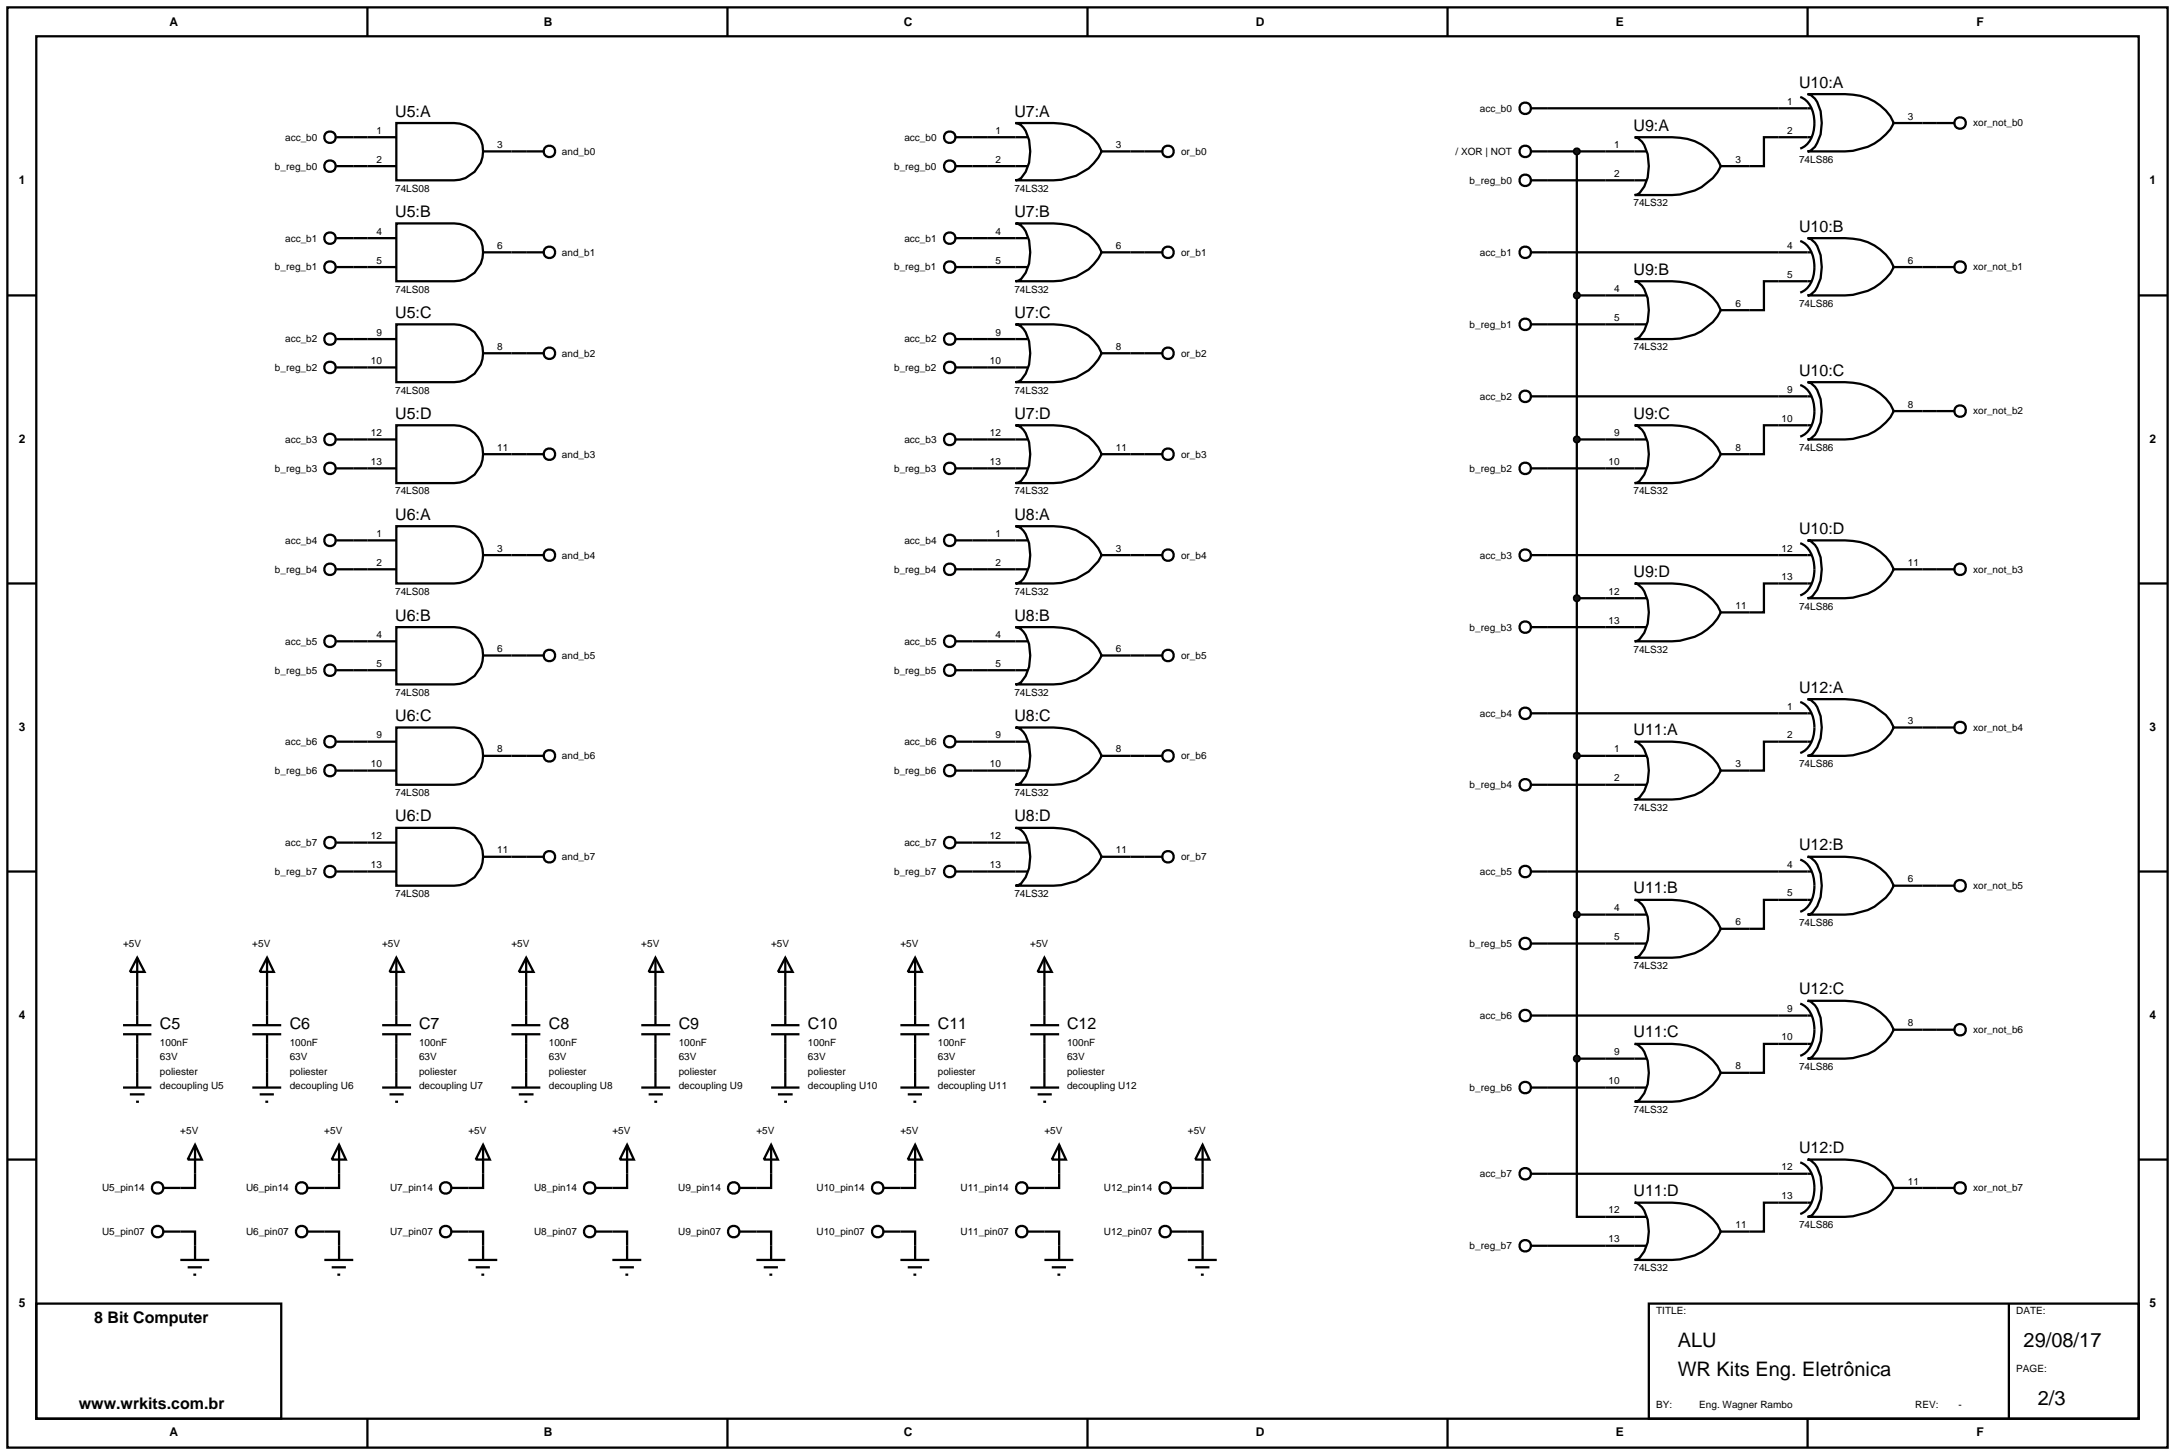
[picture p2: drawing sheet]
<svg xmlns="http://www.w3.org/2000/svg" width="384mm" height="257mm" viewBox="0 0 384 257" stroke-linecap="round" stroke-linejoin="round" font-family="sans-serif">
<g fill="none" stroke="#000" stroke-width=".4">
<path d="M1.3 1.3h381v254h-381zM6.4 6.4h370.8v243.8h-370.8zM64.8 1.3v5.1M128.3 1.3v5.1M191.8 1.3v5.1M255.3 1.3v5.1M270 19.1h49.5M317.5 17.1a4.6 4.6 0 0 1 2.5 4.6 4.4 4.4 0 0 1-2.5 4.5M318.8 16.6h6.6a8.9 8.9 0 0 1 8.6 5.1 9.5 9.5 0 0 1-8.6 5h-6.6l.5-.1a5.7 5.7 0 0 0 2-4.9l-.2-2.1-.6-1.6-.4-.6-.8-.7zM318.8 1.3v5.1M59.3 24.2h10.6M59.3 29.3h10.6"/>
<path d="M69.9 21.7h10.2a5.1 5.1 0 0 1 5.1 5.1 5.1 5.1 0 0 1-5.1 5h-10.2zM69.9 39.4h10.2a5.1 5.1 0 0 1 5.1 5.1 5.1 5.1 0 0 1-5.1 5.1h-10.2zM85.2 26.7h10.6M168.5 24.2h12.7M168.5 29.3h12.7M179.1 21.7h6.7a8.9 8.9 0 0 1 8.5 5 8.9 8.9 0 0 1-8.5 5.1h-6.7l.5-.1 .5-.3a7.8 7.8 0 0 0 .4-8.9l-.9-.7zM179.1 39.4h6.7a8.8 8.8 0 0 1 8.5 5.1 8.9 8.9 0 0 1-8.5 5.1h-6.7l.5-.1 .5-.3a7.5 7.5 0 0 0 1.4-6.8 3.3 3.3 0 0 0-2.4-3zM194.3 26.7h10.7M270 26.7h20.3M270 31.8h20.3M278.1 26.7v160M288.3 24.2h6.6a8.9 8.9 0 0 1 8.6 5.1 9.3 9.3 0 0 1-8.6 5.1h-6.6l.5-.1a5.7 5.7 0 0 0 2-5l-.2-2.1-.6-1.6-.4-.6-.8-.7z"/>
<path d="M319.5 24.2h-8.4v5.1h-7.6M334 21.7h7.6M1.3 52.1h5.1M59.3 59.8h10.6M59.3 42h10.6M59.3 47.1h10.6M69.9 57.2h10.2a5.1 5.1 0 0 1 5.1 5.1 5.1 5.1 0 0 1-5.1 5.1h-10.2zM85.2 44.5h10.6M168.5 59.8h12.7M168.5 42h12.7M168.5 47.1h12.7M179.1 57.2h6.7a8.8 8.8 0 0 1 8.5 5.1 8.9 8.9 0 0 1-8.5 5.1h-6.7l.5-.1 .5-.3a7.5 7.5 0 0 0 1.4-6.8 3.3 3.3 0 0 0-2.4-3z"/>
<path d="M194.3 44.5h10.7M270 44.5h49.5M270 57.2h20.3M278.1 52.1h12.2M288.3 49.6h6.6a8.9 8.9 0 0 1 8.6 5.1 9.3 9.3 0 0 1-8.6 5.1h-6.6l.5-.1a5.7 5.7 0 0 0 2-5l-.2-2.1-.6-1.6-.4-.6-.8-.7zM317.5 42.5a4.6 4.6 0 0 1 2.5 4.6 4.4 4.4 0 0 1-2.5 4.5M318.8 42h6.6a8.9 8.9 0 0 1 8.6 5.1 9.5 9.5 0 0 1-8.6 5h-6.6l.5-.1a5.7 5.7 0 0 0 2-4.9l-.2-2.1-.6-1.6-.4-.6-.8-.7zM319.5 49.6h-8.4v5.1h-7.6M334 47.1h7.6M377.2 52.1h5.1M59.3 77.5h10.6M59.3 64.8h10.6"/>
<path d="M69.9 75h10.2a5.1 5.1 0 0 1 5.1 5.1 5.1 5.1 0 0 1-5.1 5.1h-10.2zM85.2 62.3h10.6M168.5 77.5h12.7M168.5 64.8h12.7M179.1 75h6.7a8.8 8.8 0 0 1 8.5 5.1 9.3 9.3 0 0 1-8.5 5.1h-6.7l.5-.1 .5-.3a7.5 7.5 0 0 0 1.4-6.8 3.3 3.3 0 0 0-2.4-3zM194.3 62.3h10.7M270 69.9h43.7M278.1 77.5h5.1M313.7 75h-2.6v5.1h-2.5M339.1 72.5h2.5M59.3 95.3h10.6M59.3 82.6h10.6"/>
<path d="M69.9 92.8h10.2a5.1 5.1 0 0 1 5.1 5 5.1 5.1 0 0 1-5.1 5.1h-10.2zM85.2 80.1h10.6M85.2 97.9h10.6M168.5 95.3h12.7M168.5 82.6h12.7M179.1 92.8h6.7a8.8 8.8 0 0 1 8.5 5.1 9.1 9.1 0 0 1-8.5 5h-6.7a2.2 2.2 0 0 0 1.8-1.5 8.2 8.2 0 0 0-.4-7.8l-.9-.7zM194.3 80.1h10.7M194.3 97.9h10.7M270 97.9h43.7M270 82.6h13.2M1.3 102.9h5.1M59.3 113.1h10.6"/>
<path d="M59.3 118.2h10.6M59.3 100.4h10.6M69.9 110.6h10.2a5.1 5.1 0 0 1 5.1 5.1 5.1 5.1 0 0 1-5.1 5h-10.2zM85.2 115.6h10.6M168.5 113.1h12.7M168.5 118.2h12.7M168.5 100.4h12.7M179.1 110.6h6.7a8.9 8.9 0 0 1 8.5 5 8.9 8.9 0 0 1-8.5 5.1h-6.7l.5-.1 .5-.3a7.8 7.8 0 0 0 .4-8.9l-.9-.7zM194.3 115.6h10.7M270 110.6h13.2M278.1 105.5h5.1M313.7 102.9h-2.6v5.1h-2.5"/>
<path d="M339.1 100.4h2.5M377.2 102.9h5.1M59.3 130.8h10.6M59.3 135.9h10.6M69.9 128.3h10.2a5.1 5.1 0 0 1 5.1 5.1 5.1 5.1 0 0 1-5.1 5h-10.2zM85.2 133.3h10.6M168.5 130.8h12.7M168.5 135.9h12.7M179.1 128.3h6.7a8.9 8.9 0 0 1 8.5 5 8.9 8.9 0 0 1-8.5 5.1h-6.7l.5-.1 .5-.3a7.8 7.8 0 0 0 .4-8.9l-.9-.7zM194.3 133.3h10.7M270 138.4h13.2M270 125.8h43.7"/>
<path d="M278.1 133.3h5.1M313.7 130.8h-2.6v5.1h-2.5M339.1 128.3h2.5M1.3 153.7h5.1M59.3 153.7h10.6M59.3 148.6h10.6M69.9 146h10.2a5.1 5.1 0 0 1 5.1 5.1 5.1 5.1 0 0 1-5.1 5.1h-10.2zM85.2 151.1h10.6M168.5 153.7h12.7M168.5 148.6h12.7M179.1 146h6.7a8.8 8.8 0 0 1 8.5 5.1 8.9 8.9 0 0 1-8.5 5.1h-6.7l.5-.1 .5-.3a7.5 7.5 0 0 0 1.4-6.8 3.3 3.3 0 0 0-2.4-3zM194.3 151.1h10.7"/>
<path d="M270 153.7h43.7M313.7 158.7h-2.6v5.1h-2.5M339.1 156.2h2.5M377.2 153.7h5.1M24.2 174v2.5M47.1 174v2.5M69.9 174v2.5M92.8 174v2.5M115.6 174v2.5M138.5 174v2.5M161.4 174v2.5M184.2 174v2.5"/>
<path d="M270 166.4h13.2M270 179.1h43.7M278.1 161.3h5.1M24.2 186.7v2.5M47.1 186.7v2.5M69.9 186.7v2.5M92.8 186.7v2.5M115.6 186.7v2.5M138.5 186.7v2.5M161.4 186.7v2.5M184.2 186.7v2.5M270 191.8h13.2"/>
<path d="M278.1 186.7v27.9h5.1M278.1 186.7h5.1M313.7 184.1h-2.6v5.1h-2.5M339.1 181.6h2.5M1.3 204.5h5.1M31.8 217.2h2.6v2.5M34.4 207v2.5h-2.6M57.2 217.2h2.6v2.5M59.8 207v2.5h-2.6M82.6 217.2h2.6v2.5M85.2 207v2.5h-2.6M108 217.2h2.6v2.5"/>
<path d="M110.6 207v2.5h-2.6M133.4 217.2h2.6v2.5M136 207v2.5h-2.6M158.8 217.2h2.6v2.5M161.4 207v2.5h-2.6M184.2 217.2h2.6v2.5M186.8 207v2.5h-2.6M209.5 217.2h2.6v2.5M212.1 207v2.5h-2.6M270 219.7h13.2M270 207h43.7M313.7 212.1h-2.6v5.1h-2.5"/>
<path d="M339.1 209.5h2.5M377.2 204.5h5.1M6.4 229.9h43.2v20.3h-43.2zM290.8 229.9h86.4v20.3h-86.4zM354.3 229.9v20.3M64.8 250.2v5.1M128.3 250.2v5.1M191.8 250.2v5.1M255.3 250.2v5.1M318.8 250.2v5.1"/>
<circle cx="269" cy="19.1" r="1.01"/>
<circle cx="58.2" cy="24.2" r="1.01"/>
<circle cx="58.2" cy="29.3" r="1.01"/>
<circle cx="96.9" cy="26.7" r="1.01"/>
<circle cx="167.5" cy="29.3" r="1.01"/>
<circle cx="167.5" cy="24.2" r="1.01"/>
<circle cx="206" cy="26.7" r="1.01"/>
<circle cx="269" cy="26.7" r="1.01"/>
<circle cx="269" cy="31.8" r="1.01"/>
<circle cx="58.2" cy="47.1" r="1.01"/>
<circle cx="58.2" cy="59.8" r="1.01"/>
<circle cx="58.2" cy="42" r="1.01"/>
<circle cx="96.9" cy="44.5" r="1.01"/>
<circle cx="167.5" cy="42" r="1.01"/>
<circle cx="167.5" cy="59.8" r="1.01"/>
<circle cx="167.5" cy="47.1" r="1.01"/>
<circle cx="206" cy="44.5" r="1.01"/>
<circle cx="269" cy="44.5" r="1.01"/>
<circle cx="269" cy="57.2" r="1.01"/>
<circle cx="58.2" cy="77.5" r="1.01"/>
<circle cx="58.2" cy="64.8" r="1.01"/>
<circle cx="96.9" cy="62.3" r="1.01"/>
<circle cx="167.5" cy="64.8" r="1.01"/>
<circle cx="167.5" cy="77.5" r="1.01"/>
<circle cx="206" cy="62.3" r="1.01"/>
<circle cx="269" cy="69.9" r="1.01"/>
<circle cx="58.2" cy="95.3" r="1.01"/>
<circle cx="58.2" cy="82.6" r="1.01"/>
<circle cx="96.9" cy="97.9" r="1.01"/>
<circle cx="96.9" cy="80.1" r="1.01"/>
<circle cx="167.5" cy="95.3" r="1.01"/>
<circle cx="167.5" cy="82.6" r="1.01"/>
<circle cx="206" cy="97.9" r="1.01"/>
<circle cx="206" cy="80.1" r="1.01"/>
<circle cx="269" cy="97.9" r="1.01"/>
<circle cx="269" cy="82.6" r="1.01"/>
<circle cx="58.2" cy="100.4" r="1.01"/>
<circle cx="58.2" cy="113.1" r="1.01"/>
<circle cx="58.2" cy="118.2" r="1.01"/>
<circle cx="96.9" cy="115.6" r="1.01"/>
<circle cx="167.5" cy="118.2" r="1.01"/>
<circle cx="167.5" cy="100.4" r="1.01"/>
<circle cx="167.5" cy="113.1" r="1.01"/>
<circle cx="206" cy="115.6" r="1.01"/>
<circle cx="269" cy="110.6" r="1.01"/>
<circle cx="58.2" cy="130.8" r="1.01"/>
<circle cx="58.2" cy="135.9" r="1.01"/>
<circle cx="96.9" cy="133.3" r="1.01"/>
<circle cx="167.5" cy="135.9" r="1.01"/>
<circle cx="167.5" cy="130.8" r="1.01"/>
<circle cx="206" cy="133.3" r="1.01"/>
<circle cx="269" cy="138.4" r="1.01"/>
<circle cx="269" cy="125.8" r="1.01"/>
<circle cx="58.2" cy="148.6" r="1.01"/>
<circle cx="58.2" cy="153.7" r="1.01"/>
<circle cx="96.9" cy="151.1" r="1.01"/>
<circle cx="167.5" cy="153.7" r="1.01"/>
<circle cx="167.5" cy="148.6" r="1.01"/>
<circle cx="206" cy="151.1" r="1.01"/>
<circle cx="269" cy="153.7" r="1.01"/>
<circle cx="269" cy="179.1" r="1.01"/>
<circle cx="269" cy="166.4" r="1.01"/>
<circle cx="269" cy="191.8" r="1.01"/>
<circle cx="269" cy="219.7" r="1.01"/>
<circle cx="269" cy="207" r="1.01"/>
</g>
<path d="M277.8 26.3l.3-.1-.5 .5zM278.1 26.2l.3 .1 .2 .4zM278.6 26.7l-.1 .3-.4 .2zM277.6 26.7l.5 .5-.4-.2z" fill="#004000" stroke="#000" stroke-width=".4"/>
<path d="M277.6 26.7l.5-.5 .5 .5-.5 .5z" fill="#004000"/>
<g fill="none" stroke="#000" stroke-width=".4">
<path d="M283.2 77.5h7.1M288.3 75h6.6a8.9 8.9 0 0 1 8.6 5.1 9.3 9.3 0 0 1-8.6 5.1h-6.6l.5-.1a5.7 5.7 0 0 0 2-5l-.2-2.1-.6-1.6-.4-.6-.8-.7zM313.7 69.9h5.8M313.7 75h5.8M317.5 67.9a4.6 4.6 0 0 1 2.5 4.6 4.4 4.4 0 0 1-2.5 4.5M318.8 67.4h6.6a8.9 8.9 0 0 1 8.6 5.1 9.5 9.5 0 0 1-8.6 5h-6.6l.5-.1a5.7 5.7 0 0 0 2-4.9l-.2-2.1-.6-1.6-.4-.6-.8-.7zM334 72.5h5.1M283.2 82.6h7.1M303.5 80.1h5.1M313.7 97.9h5.8M317.5 95.8a4.6 4.6 0 0 1 2.5 4.6 4.6 4.6 0 0 1-2.5 4.6M318.8 95.3h6.6a8.9 8.9 0 0 1 8.6 5.1 9.3 9.3 0 0 1-8.6 5.1h-6.6l.5-.1a5.7 5.7 0 0 0 2-5l-.2-2.1-.6-1.6-.4-.6-.8-.7z"/>
<path d="M283.2 105.5h7.1M283.2 110.6h7.1M288.3 102.9h6.6a8.9 8.9 0 0 1 8.6 5.1 9.3 9.3 0 0 1-8.6 5.1h-6.6l.5-.1a5.7 5.7 0 0 0 2-5l-.2-2.1-.6-1.6-.4-.6-.8-.7zM303.5 108h5.1M313.7 102.9h5.8M334 100.4h5.1M283.2 133.3h7.1M283.2 138.4h7.1M288.3 130.8h6.6a8.9 8.9 0 0 1 8.6 5.1 9.3 9.3 0 0 1-8.6 5.1h-6.6l.5-.1a5.7 5.7 0 0 0 2-5l-.2-2.1-.6-1.6-.4-.6-.8-.7zM303.5 135.9h5.1M313.7 125.8h5.8M313.7 130.8h5.8"/>
<path d="M317.5 123.8a4.5 4.5 0 0 1 2.5 4.5 4.5 4.5 0 0 1-2.5 4.5M318.8 123.3h6.6a9.5 9.5 0 0 1 8 3.8l.6 1.2a9.5 9.5 0 0 1-8.6 5h-6.6l.5-.1a5.7 5.7 0 0 0 2-4.9l-.2-2-.6-1.6-.4-.6-.8-.7zM334 128.3h5.1"/>
</g>
<g fill="#004000" stroke="#000" stroke-width=".4">
<path d="M277.8 51.7l.3-.1-.5 .5zM278.1 51.6l.3 .1 .2 .4zM278.6 52.1l-.1 .3-.4 .2zM277.6 52.1l.5 .5-.4-.2z"/>
<path d="M277.7 77.2l.4-.2-.5 .5zM278.1 77l.4 .2 .1 .3zM278.6 77.5l-.1 .3-.4 .2zM277.6 77.5l.5 .5-.4-.2z"/>
<path d="M277.7 105.2l.4-.2-.5 .5zM278.1 105l.4 .2 .1 .3zM278.6 105.5l-.1 .3-.4 .2zM277.6 105.5l.5 .5-.4-.2z"/>
</g>
<g fill="#004000">
<path d="M277.6 52.1l.5-.5 .5 .5-.5 .5z"/>
<path d="M277.6 77.5l.5-.5 .5 .5-.5 .5z"/>
<path d="M277.6 105.5l.5-.5 .5 .5-.5 .5z"/>
</g>
<g fill="none" stroke="#000" stroke-width=".4">
<path d="M288.3 158.7h6.6a8.9 8.9 0 0 1 8.6 5.1 9.3 9.3 0 0 1-8.6 5.1h-6.6l.5-.1a5.7 5.7 0 0 0 2-5l-.2-2.1-.6-1.6-.4-.6-.8-.7zM313.7 153.7h5.8M313.7 158.7h5.8M317.5 151.6a4.6 4.6 0 0 1 2.5 4.6 4.6 4.6 0 0 1-2.5 4.6M318.8 151.1h6.6a8.9 8.9 0 0 1 8.6 5.1 9.3 9.3 0 0 1-8.6 5.1h-6.6l.5-.1a5.7 5.7 0 0 0 2-5l-.2-2.1-.6-1.6-.4-.6-.8-.7zM334 156.2h5.1M283.2 161.3h7.1M283.2 166.4h7.1M303.5 163.8h5.1M313.7 179.1h5.8M317.5 177a4.6 4.6 0 0 1 2.5 4.6 4.6 4.6 0 0 1-2.5 4.6M318.8 176.5h6.6a8.9 8.9 0 0 1 8.6 5.1 9.3 9.3 0 0 1-8.6 5.1h-6.6l.5-.1a5.7 5.7 0 0 0 2-5l-.2-2.1-.6-1.6-.4-.6-.8-.7z"/>
<path d="M283.2 186.7h7.1M283.2 191.8h7.1M288.3 184.1h6.6a8.9 8.9 0 0 1 8.6 5.1 9.3 9.3 0 0 1-8.6 5.1h-6.6l.5-.1a5.7 5.7 0 0 0 2-5l-.2-2.1-.6-1.6-.4-.6-.8-.7zM303.5 189.2h5.1M313.7 184.1h5.8M334 181.6h5.1M283.2 214.6h7.1M283.2 219.7h7.1M288.3 212.1h6.6a8.9 8.9 0 0 1 8.6 5.1 9.5 9.5 0 0 1-8.6 5h-6.6l.5-.1a5.7 5.7 0 0 0 2-4.9l-.2-2.1-.6-1.6-.4-.6-.8-.7zM303.5 217.2h5.1M313.7 207h5.8M313.7 212.1h5.8"/>
<path d="M317.5 205a4.4 4.4 0 0 1 2.5 4.5 4.6 4.6 0 0 1-2.5 4.6M318.8 204.5h6.6a9.5 9.5 0 0 1 8 3.8l.6 1.2a9.3 9.3 0 0 1-8.6 5.1h-6.6l.5-.1a5.7 5.7 0 0 0 2-5l-.2-2-.6-1.6-.4-.6-.8-.7zM334 209.5h5.1"/>
</g>
<g fill="#004000" stroke="#000" stroke-width=".4">
<path d="M277.7 133l.4-.2-.5 .5zM278.1 132.8l.4 .2 .1 .3zM278.6 133.3l-.1 .3-.4 .2zM277.6 133.3l.5 .5-.4-.2z"/>
<path d="M277.7 161l.4-.2-.5 .5zM278.1 160.8l.4 .2 .1 .3zM278.6 161.3l-.1 .3-.4 .2zM277.6 161.3l.5 .5-.4-.2z"/>
<path d="M277.8 186.3l.3-.1-.5 .5zM278.1 186.2l.4 .2 .1 .3zM278.6 186.7l-.1 .3-.4 .2zM277.6 186.7l.5 .5-.4-.2z"/>
</g>
<g fill="#004000">
<path d="M277.6 133.3l.5-.5 .5 .5-.5 .5z"/>
<path d="M277.6 161.3l.5-.5 .5 .5-.5 .5z"/>
<path d="M278.1 186.2l.5 .5-.5 .5-.5-.5z"/>
</g>
<g fill="none" stroke="#000" stroke-width=".4">
<path d="M341.6 21.7h3.1M341.6 47.1h3.1M341.6 72.5h3.1M341.6 100.4h3.1M341.6 128.3h3.1M341.6 156.2h3.1M24.2 168.9l1.3 2.5h-2.6zM24.2 168.9v5.1M24.2 176.5v4.3M47.1 168.9l1.2 2.5h-2.5zM47.1 168.9v5.1M47.1 176.5v4.3"/>
<path d="M69.9 168.9l1.3 2.5h-2.5zM69.9 168.9v5.1M69.9 176.5v4.3M92.8 168.9l1.3 2.5h-2.6zM92.8 168.9v5.1M92.8 176.5v4.3M115.6 168.9l1.3 2.5h-2.5zM115.6 168.9v5.1M115.6 176.5v4.3M138.5 168.9l1.3 2.5h-2.6zM138.5 168.9v5.1M138.5 176.5v4.3"/>
<path d="M161.4 168.9l1.2 2.5h-2.5zM161.4 168.9v5.1M161.4 176.5v4.3M184.2 168.9l1.3 2.5h-2.5zM184.2 168.9v5.1M184.2 176.5v4.3M21.7 182.4h5M21.7 180.8h5M21.7 191.8h5M22.9 193h2.6M24 194.3h.5M24.2 182.4v4.3"/>
<path d="M24.2 189.2v2.6M44.5 182.4h5.1M44.5 180.8h5.1M44.5 191.8h5.1M45.8 193h2.5M46.8 194.3h.5M47.1 182.4v4.3M47.1 189.2v2.6M67.4 182.4h5.1M67.4 180.8h5.1M67.4 191.8h5.1M68.7 193h2.5"/>
<path d="M69.7 194.3h.5M69.9 182.4v4.3M69.9 189.2v2.6M90.2 182.4h5.1M90.2 180.8h5.1M90.2 191.8h5.1M91.5 193h2.6M92.5 194.3h.5M92.8 182.4v4.3M92.8 189.2v2.6M113.1 182.4h5.1M113.1 180.8h5.1"/>
<path d="M113.1 191.8h5.1M114.4 193h2.5M115.4 194.3h.5M115.6 182.4v4.3M115.6 189.2v2.6M136 182.4h5M136 180.8h5M136 191.8h5M137.2 193h2.6M138.3 194.3h.5M138.5 182.4v4.3M138.5 189.2v2.6"/>
<path d="M158.8 182.4h5.1M158.8 180.8h5.1M158.8 191.8h5.1M160.1 193h2.5M161.1 194.3h.5M161.4 182.4v4.3M161.4 189.2v2.6M181.7 182.4h5.1M181.7 180.8h5.1M181.7 191.8h5.1M183 193h2.5M184 194.3h.5"/>
<path d="M184.2 182.4v4.3M184.2 189.2v2.6M341.6 181.6h3.1M28.8 209.5h3M28.8 217.2h3M34.4 201.9l1.2 2.6h-2.5zM34.4 201.9v5.1M34.4 219.7v2.5M54.2 209.5h3M54.2 217.2h3M59.8 201.9l1.2 2.6h-2.5zM59.8 201.9v5.1"/>
<path d="M59.8 219.7v2.5M79.6 209.5h3M79.6 217.2h3M85.2 201.9l1.2 2.6h-2.5zM85.2 201.9v5.1M85.2 219.7v2.5M105 209.5h3M105 217.2h3M110.6 201.9l1.2 2.6h-2.5zM110.6 201.9v5.1M110.6 219.7v2.5M130.4 209.5h3"/>
<path d="M130.4 217.2h3M136 201.9l1.2 2.6h-2.5zM136 201.9v5.1M136 219.7v2.5M155.8 209.5h3M155.8 217.2h3M161.4 201.9l1.2 2.6h-2.5zM161.4 201.9v5.1M161.4 219.7v2.5M181.2 209.5h3M181.2 217.2h3M186.8 201.9l1.2 2.6h-2.5z"/>
<path d="M186.8 201.9v5.1M186.8 219.7v2.5M206.5 209.5h3M206.5 217.2h3M212.1 201.9l1.2 2.6h-2.5zM212.1 201.9v5.1M212.1 219.7v2.5M341.6 209.5h3.1M31.8 222.2h5.1M33.1 223.5h2.5M34.1 224.8h.5M57.2 222.2h5.1"/>
<path d="M58.5 223.5h2.5M59.5 224.8h.5M82.6 222.2h5.1M83.9 223.5h2.5M84.9 224.8h.5M108 222.2h5.1M109.3 223.5h2.5M110.3 224.8h.5M133.4 222.2h5.1M134.7 223.5h2.5M135.7 224.8h.5M158.8 222.2h5.1"/>
<path d="M160.1 223.5h2.5M161.1 224.8h.5M184.2 222.2h5.1M185.5 223.5h2.5M186.5 224.8h.5M209.5 222.2h5.1M210.8 223.5h2.5M211.8 224.8h.5"/>
<circle cx="345.7" cy="21.7" r="1.01"/>
<circle cx="345.7" cy="47.1" r="1.01"/>
<circle cx="345.7" cy="72.5" r="1.01"/>
<circle cx="345.7" cy="100.4" r="1.01"/>
<circle cx="345.7" cy="128.3" r="1.01"/>
<circle cx="345.7" cy="156.2" r="1.01"/>
<circle cx="345.7" cy="181.6" r="1.01"/>
<circle cx="27.8" cy="217.2" r="1.01"/>
<circle cx="27.8" cy="209.5" r="1.01"/>
<circle cx="53.2" cy="217.2" r="1.01"/>
<circle cx="53.2" cy="209.5" r="1.01"/>
<circle cx="78.6" cy="217.2" r="1.01"/>
<circle cx="78.6" cy="209.5" r="1.01"/>
<circle cx="104" cy="217.2" r="1.01"/>
<circle cx="104" cy="209.5" r="1.01"/>
<circle cx="129.4" cy="217.2" r="1.01"/>
<circle cx="129.4" cy="209.5" r="1.01"/>
<circle cx="154.8" cy="217.2" r="1.01"/>
<circle cx="154.8" cy="209.5" r="1.01"/>
<circle cx="180.2" cy="217.2" r="1.01"/>
<circle cx="180.2" cy="209.5" r="1.01"/>
<circle cx="205.5" cy="217.2" r="1.01"/>
<circle cx="205.5" cy="209.5" r="1.01"/>
<circle cx="345.7" cy="209.5" r="1.01"/>
</g>
<g font-size="3.5">
<text x="295.9" y="237.6">ALU</text>
<text x="356.9" y="237.6">29/08/17</text>
<text x="295.9" y="242.7">WR Kits Eng. Eletrônica</text>
<text x="359.4" y="247.8">2/3</text>
</g>
<g font-size="2.8">
<text x="317.3" y="15.5">U10:A</text>
<text x="69.7" y="20.6">U5:A</text>
<text x="178.9" y="20.6">U7:A</text>
<text x="288.1" y="23.1">U9:A</text>
<text x="69.7" y="38.3">U5:B</text>
<text x="178.9" y="38.3">U7:B</text>
<text x="317.3" y="40.9">U10:B</text>
<text x="288.1" y="48.5">U9:B</text>
<text x="69.7" y="56.1">U5:C</text>
<text x="178.9" y="56.1">U7:C</text>
<text x="317.3" y="66.3">U10:C</text>
<text x="69.7" y="73.9">U5:D</text>
<text x="178.9" y="73.9">U7:D</text>
<text x="288.1" y="73.9">U9:C</text>
<text x="69.7" y="91.7">U6:A</text>
<text x="178.9" y="91.7">U8:A</text>
<text x="317.3" y="94.2">U10:D</text>
<text x="288.1" y="101.8">U9:D</text>
<text x="69.7" y="109.5">U6:B</text>
<text x="178.9" y="109.5">U8:B</text>
<text x="317.3" y="122.2">U12:A</text>
<text x="69.7" y="127.2">U6:C</text>
<text x="178.9" y="127.2">U8:C</text>
<text x="288.1" y="129.7">U11:A</text>
<text x="69.7" y="144.9">U6:D</text>
<text x="178.9" y="144.9">U8:D</text>
<text x="317.3" y="150">U12:B</text>
<text x="288.1" y="157.6">U11:B</text>
<text x="317.3" y="175.4">U12:C</text>
<text x="28.2" y="181.6">C5</text>
<text x="51.1" y="181.6">C6</text>
<text x="73.9" y="181.6">C7</text>
<text x="96.8" y="181.6">C8</text>
<text x="119.7" y="181.6">C9</text>
<text x="142.5" y="181.6">C10</text>
<text x="165.4" y="181.6">C11</text>
<text x="188.2" y="181.6">C12</text>
<text x="288.1" y="183">U11:C</text>
<text x="317.3" y="203.3">U12:D</text>
<text x="288.1" y="211">U11:D</text>
<text x="16.6" y="233.3">8 Bit Computer</text>
<text x="13.9" y="248.5">www.wrkits.com.br</text>
</g>
<g font-size="2.1">
<text x="29.9" y="4.5">A</text>
<text x="95.9" y="4.5">B</text>
<text x="159.4" y="4.5">C</text>
<text x="221.5" y="4.5">D</text>
<text x="285" y="4.5">E</text>
<text x="348.6" y="4.5">F</text>
<text x="3.3" y="32.4">1</text>
<text x="379.1" y="32.4">1</text>
<text x="3.3" y="78.1">2</text>
<text x="379.1" y="78.1">2</text>
<text x="3.3" y="128.9">3</text>
<text x="379.1" y="128.9">3</text>
<text x="3.3" y="179.7">4</text>
<text x="379.1" y="179.7">4</text>
<text x="3.3" y="230.5">5</text>
<text x="379.1" y="230.5">5</text>
<text x="29.9" y="253.3">A</text>
<text x="95.9" y="253.3">B</text>
<text x="159.4" y="253.3">C</text>
<text x="221.5" y="253.3">D</text>
<text x="285" y="253.3">E</text>
<text x="348.6" y="253.3">F</text>
</g>
<g font-size="1.8">
<text x="66.4" y="23.6">1</text>
<text x="175.6" y="23.6">1</text>
<text x="261" y="19.7">acc_b0</text>
<text x="315.2" y="18.5">1</text>
<text x="315.2" y="23.6">2</text>
<text x="336.5" y="21.1">3</text>
<text x="348" y="22.3">xor_not_b0</text>
<text x="48.5" y="29.9">b_reg_b0</text>
<text x="50.3" y="24.8">acc_b0</text>
<text x="66.4" y="28.7">2</text>
<text x="87.7" y="26.1">3</text>
<text x="99.1" y="27.3">and_b0</text>
<text x="157.7" y="29.9">b_reg_b0</text>
<text x="159.5" y="24.8">acc_b0</text>
<text x="175.6" y="28.7">2</text>
<text x="196.8" y="26.1">3</text>
<text x="208.3" y="27.3">or_b0</text>
<text x="256.7" y="27.3">/ XOR | NOT</text>
<text x="284.7" y="26.1">1</text>
<text x="306.1" y="28.7">3</text>
<text x="317.3" y="28.8">74LS86</text>
<text x="69.7" y="33.8">74LS08</text>
<text x="178.9" y="33.8">74LS32</text>
<text x="259.2" y="32.4">b_reg_b0</text>
<text x="284.7" y="31.2">2</text>
<text x="66.4" y="41.4">4</text>
<text x="175.6" y="41.4">4</text>
<text x="288.1" y="36.4">74LS32</text>
<text x="48.5" y="47.7">b_reg_b1</text>
<text x="50.3" y="42.6">acc_b1</text>
<text x="66.4" y="46.5">5</text>
<text x="87.7" y="43.9">6</text>
<text x="99.1" y="45.1">and_b1</text>
<text x="157.7" y="47.7">b_reg_b1</text>
<text x="159.5" y="42.6">acc_b1</text>
<text x="175.6" y="46.5">5</text>
<text x="196.8" y="43.9">6</text>
<text x="208.3" y="45.1">or_b1</text>
<text x="261" y="45.1">acc_b1</text>
<text x="315.2" y="43.9">4</text>
<text x="336.5" y="46.5">6</text>
<text x="348" y="47.7">xor_not_b1</text>
<text x="69.7" y="51.6">74LS08</text>
<text x="178.9" y="51.6">74LS32</text>
<text x="284.7" y="51.5">4</text>
<text x="315.2" y="49">5</text>
<text x="66.4" y="59.2">9</text>
<text x="175.6" y="59.2">9</text>
<text x="259.2" y="57.8">b_reg_b1</text>
<text x="284.7" y="56.6">5</text>
<text x="306.1" y="54.1">6</text>
<text x="317.3" y="54.2">74LS86</text>
<text x="48.5" y="65.4">b_reg_b2</text>
<text x="50.3" y="60.4">acc_b2</text>
<text x="65.4" y="64.2">10</text>
<text x="87.7" y="61.7">8</text>
<text x="99.1" y="62.9">and_b2</text>
<text x="157.7" y="65.4">b_reg_b2</text>
<text x="159.5" y="60.4">acc_b2</text>
<text x="174.6" y="64.2">10</text>
<text x="196.8" y="61.7">8</text>
<text x="208.3" y="62.9">or_b2</text>
<text x="288.1" y="61.8">74LS32</text>
<text x="69.7" y="69.4">74LS08</text>
<text x="178.9" y="69.4">74LS32</text>
<text x="261" y="70.5">acc_b2</text>
<text x="315.2" y="69.3">9</text>
<text x="336.5" y="71.9">8</text>
<text x="65.4" y="76.9">12</text>
<text x="174.6" y="76.9">12</text>
<text x="284.7" y="76.9">9</text>
<text x="314.2" y="74.4">10</text>
<text x="348" y="73.1">xor_not_b2</text>
<text x="48.5" y="83.2">b_reg_b3</text>
<text x="50.3" y="78.1">acc_b3</text>
<text x="65.4" y="82">13</text>
<text x="87.7" y="79.5">11</text>
<text x="99.1" y="80.7">and_b3</text>
<text x="157.7" y="83.2">b_reg_b3</text>
<text x="159.5" y="78.1">acc_b3</text>
<text x="174.6" y="82">13</text>
<text x="196.8" y="79.5">11</text>
<text x="208.3" y="80.7">or_b3</text>
<text x="259.2" y="83.2">b_reg_b2</text>
<text x="283.7" y="82">10</text>
<text x="306.1" y="79.5">8</text>
<text x="317.3" y="79.6">74LS86</text>
<text x="69.7" y="87.2">74LS08</text>
<text x="178.9" y="87.2">74LS32</text>
<text x="288.1" y="87.2">74LS32</text>
<text x="50.3" y="95.9">acc_b4</text>
<text x="66.4" y="94.7">1</text>
<text x="159.5" y="95.9">acc_b4</text>
<text x="175.6" y="94.7">1</text>
<text x="48.5" y="101">b_reg_b4</text>
<text x="66.4" y="99.8">2</text>
<text x="87.7" y="97.3">3</text>
<text x="99.1" y="98.5">and_b4</text>
<text x="157.7" y="101">b_reg_b4</text>
<text x="175.6" y="99.8">2</text>
<text x="196.8" y="97.3">3</text>
<text x="208.3" y="98.5">or_b4</text>
<text x="261" y="98.5">acc_b3</text>
<text x="314.2" y="97.3">12</text>
<text x="336.5" y="99.8">11</text>
<text x="348" y="101">xor_not_b3</text>
<text x="69.7" y="105">74LS08</text>
<text x="178.9" y="105">74LS32</text>
<text x="283.7" y="104.9">12</text>
<text x="306.1" y="107.4">11</text>
<text x="314.2" y="102.3">13</text>
<text x="317.3" y="107.5">74LS86</text>
<text x="50.3" y="113.7">acc_b5</text>
<text x="66.4" y="112.5">4</text>
<text x="159.5" y="113.7">acc_b5</text>
<text x="175.6" y="112.5">4</text>
<text x="259.2" y="111.2">b_reg_b3</text>
<text x="283.7" y="110">13</text>
<text x="48.5" y="118.8">b_reg_b5</text>
<text x="66.4" y="117.6">5</text>
<text x="87.7" y="115">6</text>
<text x="99.1" y="116.2">and_b5</text>
<text x="157.7" y="118.8">b_reg_b5</text>
<text x="175.6" y="117.6">5</text>
<text x="196.8" y="115">6</text>
<text x="208.3" y="116.2">or_b5</text>
<text x="288.1" y="115.1">74LS32</text>
<text x="69.7" y="122.7">74LS08</text>
<text x="178.9" y="122.7">74LS32</text>
<text x="315.2" y="125.2">1</text>
<text x="50.3" y="131.4">acc_b6</text>
<text x="66.4" y="130.2">9</text>
<text x="159.5" y="131.4">acc_b6</text>
<text x="175.6" y="130.2">9</text>
<text x="261" y="126.4">acc_b4</text>
<text x="315.2" y="130.2">2</text>
<text x="336.5" y="127.7">3</text>
<text x="348" y="128.9">xor_not_b4</text>
<text x="48.5" y="136.5">b_reg_b6</text>
<text x="65.4" y="135.3">10</text>
<text x="87.7" y="132.7">8</text>
<text x="99.1" y="133.9">and_b6</text>
<text x="157.7" y="136.5">b_reg_b6</text>
<text x="174.6" y="135.3">10</text>
<text x="196.8" y="132.7">8</text>
<text x="208.3" y="133.9">or_b6</text>
<text x="284.7" y="132.7">1</text>
<text x="284.7" y="137.8">2</text>
<text x="306.1" y="135.3">3</text>
<text x="317.3" y="135.3">74LS86</text>
<text x="69.7" y="140.4">74LS08</text>
<text x="178.9" y="140.4">74LS32</text>
<text x="259.2" y="139">b_reg_b4</text>
<text x="288.1" y="143">74LS32</text>
<text x="50.3" y="149.2">acc_b7</text>
<text x="65.4" y="148">12</text>
<text x="159.5" y="149.2">acc_b7</text>
<text x="174.6" y="148">12</text>
<text x="48.5" y="154.3">b_reg_b7</text>
<text x="65.4" y="153.1">13</text>
<text x="87.7" y="150.5">11</text>
<text x="99.1" y="151.7">and_b7</text>
<text x="157.7" y="154.3">b_reg_b7</text>
<text x="174.6" y="153.1">13</text>
<text x="196.8" y="150.5">11</text>
<text x="208.3" y="151.7">or_b7</text>
<text x="261" y="154.3">acc_b5</text>
<text x="315.2" y="153.1">4</text>
<text x="336.5" y="155.6">6</text>
<text x="69.7" y="158.2">74LS08</text>
<text x="178.9" y="158.2">74LS32</text>
<text x="284.7" y="160.7">4</text>
<text x="315.2" y="158.1">5</text>
<text x="348" y="156.8">xor_not_b5</text>
<text x="21.7" y="167">+5V</text>
<text x="44.5" y="167">+5V</text>
<text x="67.4" y="167">+5V</text>
<text x="90.2" y="167">+5V</text>
<text x="113.1" y="167">+5V</text>
<text x="136" y="167">+5V</text>
<text x="158.8" y="167">+5V</text>
<text x="181.7" y="167">+5V</text>
<text x="259.2" y="167">b_reg_b5</text>
<text x="284.7" y="165.8">5</text>
<text x="306.1" y="163.2">6</text>
<text x="317.3" y="163.3">74LS86</text>
<text x="288.1" y="170.9">74LS32</text>
<text x="261" y="179.7">acc_b6</text>
<text x="315.2" y="178.5">9</text>
<text x="28.2" y="184.5">100nF</text>
<text x="51.1" y="184.5">100nF</text>
<text x="73.9" y="184.5">100nF</text>
<text x="96.8" y="184.5">100nF</text>
<text x="119.7" y="184.5">100nF</text>
<text x="142.5" y="184.5">100nF</text>
<text x="165.4" y="184.5">100nF</text>
<text x="188.2" y="184.5">100nF</text>
<text x="314.2" y="183.5">10</text>
<text x="336.5" y="181">8</text>
<text x="348" y="182.2">xor_not_b6</text>
<text x="28.2" y="187">63V</text>
<text x="28.2" y="189.5">poliester</text>
<text x="51.1" y="187">63V</text>
<text x="51.1" y="189.5">poliester</text>
<text x="73.9" y="187">63V</text>
<text x="73.9" y="189.5">poliester</text>
<text x="96.8" y="187">63V</text>
<text x="96.8" y="189.5">poliester</text>
<text x="119.7" y="187">63V</text>
<text x="119.7" y="189.5">poliester</text>
<text x="142.5" y="187">63V</text>
<text x="142.5" y="189.5">poliester</text>
<text x="165.4" y="187">63V</text>
<text x="165.4" y="189.5">poliester</text>
<text x="188.2" y="187">63V</text>
<text x="188.2" y="189.5">poliester</text>
<text x="283.7" y="191.2">10</text>
<text x="284.7" y="186.1">9</text>
<text x="306.1" y="188.6">8</text>
<text x="317.3" y="188.7">74LS86</text>
<text x="28.2" y="192.1">decoupling U5</text>
<text x="51.1" y="192.1">decoupling U6</text>
<text x="73.9" y="192.1">decoupling U7</text>
<text x="96.8" y="192.1">decoupling U8</text>
<text x="119.7" y="192.1">decoupling U9</text>
<text x="142.5" y="192.1">decoupling U10</text>
<text x="165.4" y="192.1">decoupling U11</text>
<text x="188.2" y="192.1">decoupling U12</text>
<text x="259.2" y="192.4">b_reg_b6</text>
<text x="288.1" y="196.3">74LS32</text>
<text x="31.8" y="200">+5V</text>
<text x="57.2" y="200">+5V</text>
<text x="82.6" y="200">+5V</text>
<text x="108" y="200">+5V</text>
<text x="133.4" y="200">+5V</text>
<text x="158.8" y="200">+5V</text>
<text x="184.2" y="200">+5V</text>
<text x="209.5" y="200">+5V</text>
<text x="261" y="207.6">acc_b7</text>
<text x="314.2" y="206.4">12</text>
<text x="336.5" y="208.9">11</text>
<text x="18" y="210.1">U5_pin14</text>
<text x="43.4" y="210.1">U6_pin14</text>
<text x="68.8" y="210.1">U7_pin14</text>
<text x="94.2" y="210.1">U8_pin14</text>
<text x="119.6" y="210.1">U9_pin14</text>
<text x="144" y="210.1">U10_pin14</text>
<text x="169.4" y="210.1">U11_pin14</text>
<text x="194.7" y="210.1">U12_pin14</text>
<text x="283.7" y="214">12</text>
<text x="314.2" y="211.5">13</text>
<text x="348" y="210.1">xor_not_b7</text>
<text x="18" y="217.8">U5_pin07</text>
<text x="43.4" y="217.8">U6_pin07</text>
<text x="68.8" y="217.8">U7_pin07</text>
<text x="94.2" y="217.8">U8_pin07</text>
<text x="119.6" y="217.8">U9_pin07</text>
<text x="144" y="217.8">U10_pin07</text>
<text x="169.4" y="217.8">U11_pin07</text>
<text x="194.7" y="217.8">U12_pin07</text>
<text x="259.2" y="220.3">b_reg_b7</text>
<text x="283.7" y="219.1">13</text>
<text x="306.1" y="216.6">11</text>
<text x="317.3" y="216.6">74LS86</text>
<text x="288.1" y="224.2">74LS32</text>
<text x="292.1" y="231.8">TITLE:</text>
<text x="355.6" y="231.8">DATE:</text>
<text x="355.6" y="242">PAGE:</text>
<text x="292.1" y="248.3">BY:</text>
<text x="299.7" y="248.3">Eng. Wagner Rambo</text>
<text x="337.8" y="248.3">REV:</text>
<text x="345.4" y="248.3">-</text>
</g>
</svg>
